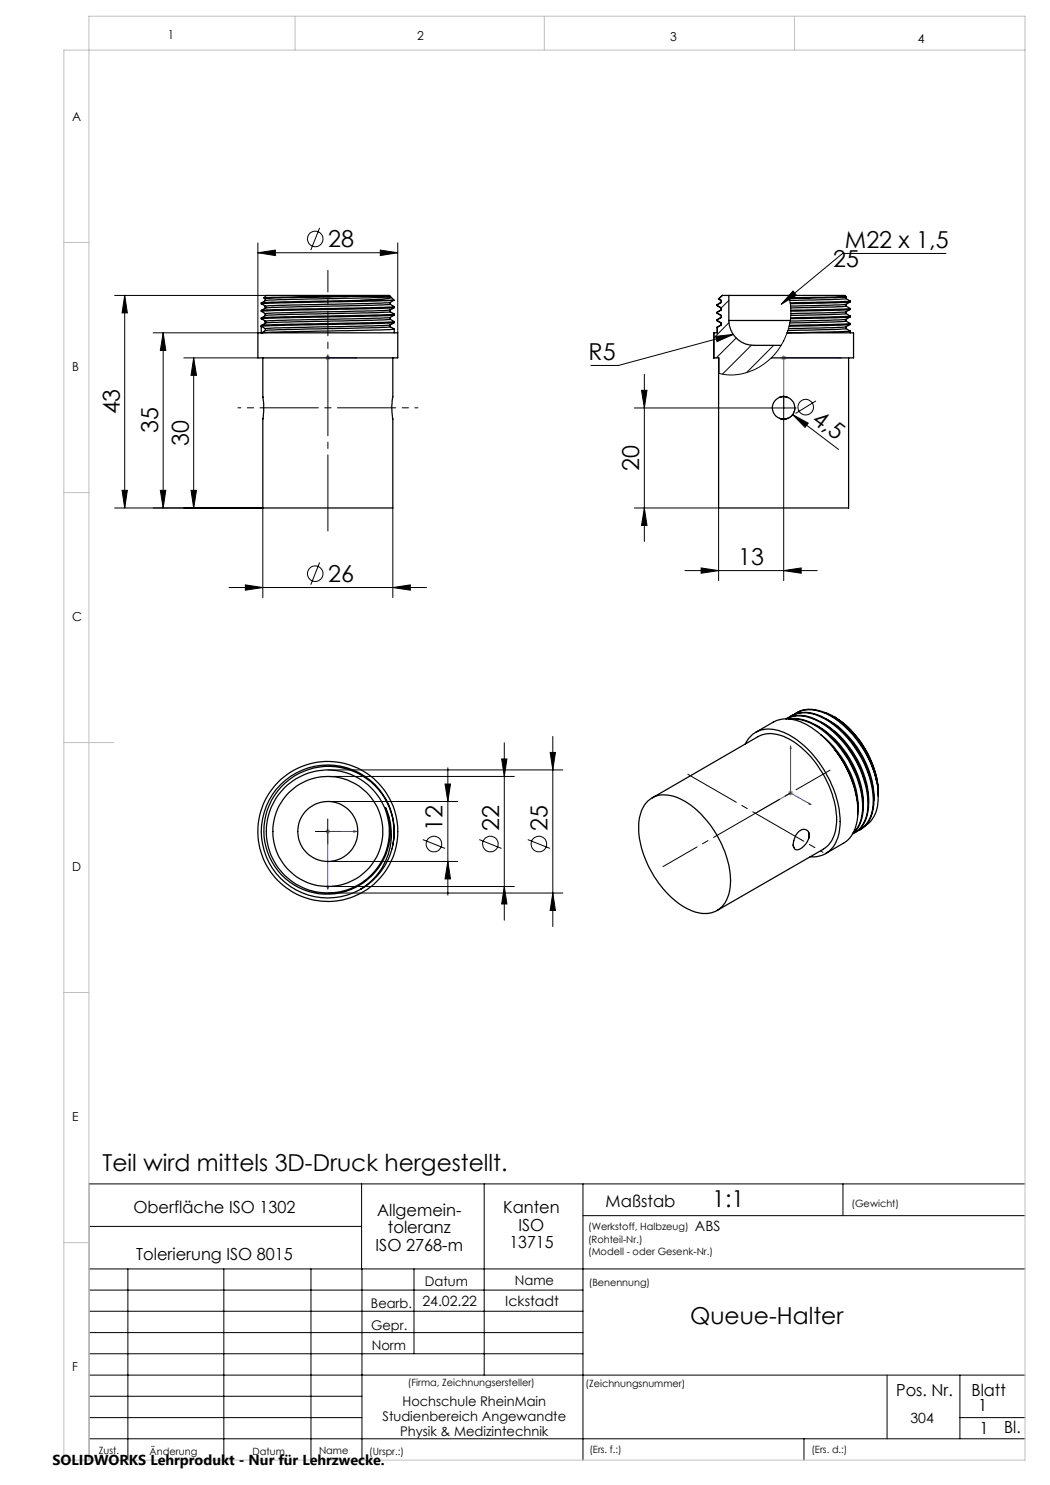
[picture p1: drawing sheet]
<svg xmlns="http://www.w3.org/2000/svg" width="210mm" height="297mm" viewBox="0 0 210 297" stroke-linecap="round" stroke-linejoin="round" font-family="sans-serif">
<g fill="none" stroke="#000" stroke-width=".2">
<path d="M22.9 59.1h30.4M24.9 59.1l.6 3.5h-1.1zM24.9 59.1v42.5M51.6 50.5l3.5-.5v1.1zM51.6 48.6v18h-21M51.6 50.5h28M63.9 45.6l-1.7 4.4M76.1 50l3.5 .5-3.5 .6zM79.6 48.6v18M158.6 58.2l.7 .9-3.1 1.8zM189.2 50.7h-20.7l-12.3 10.2M32.6 66.6v35"/>
<path d="M32.6 66.6l.6 3.5h-1.1zM36.8 71.6h14.8M38.7 71.6v30M38.7 71.6l.6 3.5h-1.1zM128.3 78.1h1.1l-.5 3.5zM128.9 74.9v33.4M143.1 67.3l3.5-.4-3.2 1.4zM146.6 66.9l-22.9 6.2h-5.5M156.7 79.1v37M24.4 98.1h1.1l-.6 3.5zM32.1 98.1h1.1l-.6 3.5zM38.2 98.1h1.1l-.6 3.5z"/>
<path d="M126.9 81.6h32.3M158.5 82.9l9.2 7M158.5 82.9l3.1 1.7-.6 .9zM159 81.4a2.23 2.23 0 0 1-3.1 2.3M163.2 80.2l-4.1 2.5M22.9 101.6h29.7v17.9M45.8 117.5h39.5M49.1 117l3.5 .5-3.5 .5zM63.9 112.5l-1.7 4.4M78.6 117.5l3.5-.5v1zM78.6 101.6v17.9M126.9 101.6h16.8v14.5"/>
<path d="M128.9 101.6l.5 3.5h-1.1zM137 114.1h26.4M140.2 113.6l3.5 .5-3.5 .5zM156.7 114.1l3.5-.5v1zM65.5 155.3h37.4M65.5 154h47.1M89 156.8h1.1l-.5 3.5zM89.6 153.6v25.4M100.3 151.8h1.1l-.5 3.5zM100.9 148.6v35.4M110 150.5h1.1l-.5 3.5zM110.6 147.3v38"/>
<path d="M63.1 166.3h5M65.5 177.3h37.4M65.5 160.3h26M65.5 172.3h26M65.5 178.6h47.1M65.5 163.8v5M84.6 167.9l4.4 1.8M89.6 172.3l.5 3.5h-1.1zM95.8 167.9l4.5 1.8M100.9 177.3l.5 3.5h-1.1zM105.6 167.9l4.4 1.8M110.6 178.6l.5 3.5h-1.1z"/>
<path d="M72.3 236.8v17M96.8 236.8v38.2M116.6 236.8v55.2M168.6 236.8v6.3M205 236.8h-187.2v55.2M17.8 253.8h187.2M17.8 258h98.8M17.8 245.3h54.5M25.6 253.8v38.2M44.8 253.8v38.2M62.2 253.8v38.2M72.4 253.8v38.2"/>
<path d="M82.8 253.8v17M116.6 243.1h88.4M17.8 270.8h98.8M17.8 266.5h98.8M17.8 262.3h98.8M17.8 279.3h54.6M17.8 275h187.2M177.4 275v12.8M192 275v12.8M17.8 287.8h187.2M17.8 283.5h54.6M160.8 287.8v4.2"/>
<path d="M192 283.5h13"/>
<circle cx="63" cy="47.8" r="1.55"/>
<circle cx="161.1" cy="81.4" r="1.56"/>
<circle cx="63" cy="114.7" r="1.56"/>
<circle cx="86.8" cy="168.8" r="1.55"/>
<circle cx="98.1" cy="168.8" r="1.56"/>
<circle cx="107.8" cy="168.8" r="1.56"/>
</g>
<g fill="none" stroke="#00f" stroke-width=".2">
<path d="M65.4 71.6h.3zM65.5 71.6h.1M65.5 71.6h5.8M71.3 71.6h-.6h.6M156.6 71.6h.3zM156.7 71.6h.1M156.7 71.6h11.5M168.2 71.6h-.5h.5M158.1 149.2l.1 .5-.2-.1zM158.1 149.2v9.4l4.1 2.3M65.4 177.2h.3l-.2 .6zM70.7 166.2l.6 .1-.6 .1z"/>
<path d="M71.3 166.3h-5.8v11.5M161.8 160.6l.4 .3-.4-.1z"/>
</g>
<g fill="none" stroke="#808080" stroke-width=".2">
<path d="M65.1 71.6h1M65.2 71.2l.7 .7M65.5 71.1v1M65.9 71.2l-.7 .7M156.2 71.6h1M156.4 71.2l.7 .7M156.7 71.1v1M157.1 71.2l-.7 .7M157.6 158.6h1M157.8 158.3l.7 .7M158.1 158.1v1M158.5 158.3l-.7 .7"/>
<path d="M65.1 166.3h1M65.2 165.9l.7 .7M65.5 165.8v1M65.9 165.9l-.7 .7"/>
</g>
<path d="M65.6 54.1v12.5" fill="none" stroke="#000" stroke-width=".2" stroke-dasharray="15.2 1.3 1.3 1.3" stroke-dashoffset="10.9"/>
<path d="M65.6 106.6v-35" fill="none" stroke="#000" stroke-width=".2" stroke-dasharray="15.2 1.3 1.3 1.3" stroke-dashoffset="-.4"/>
<path d="M65.6 66.6v5M47.6 81.6h5M83.6 81.6h-5M164.6 170.5l-4.3-2.5" fill="none" stroke="#000" stroke-width=".2" stroke-dasharray="15.2 1.3 1.3 1.3" stroke-dashoffset="14.6"/>
<path d="M78.6 81.6h-26" fill="none" stroke="#000" stroke-width=".2" stroke-dasharray="15.2 1.3 1.3 1.3" stroke-dashoffset="4.2"/>
<path d="M59 3.2v6.8M108.9 3.2v6.8M158.9 3.2v6.8M205 10h-192.2v282h192.2v-288.8h-187.2v288.8M12.8 48.5h5M12.8 98.5h5M12.8 148.5h10M12.8 198.5h5M12.8 248.5h5" fill="none" stroke="#c0c0c0" stroke-width=".2"/>
<path d="M156.7 71.6v10M158.1 158.6l-7 4.1" fill="none" stroke="#808080" stroke-width=".25"/>
<path d="M132.6 173.3l33.4-19.3" fill="none" stroke="#000" stroke-width=".2" stroke-dasharray="15.2 1.3 1.3 1.3" stroke-dashoffset="7.4"/>
<path d="M160.3 168l-22.7-13.1" fill="none" stroke="#000" stroke-width=".2" stroke-dasharray="15.2 1.3 1.3 1.3" stroke-dashoffset="4.1"/>
<g fill="#00f">
<path d="M70.7 71.6h.6zM65.4 71.6h.3z"/>
<path d="M156.6 71.6h.3zM167.7 71.6h.5zM70.7 166.2v.2l.6-.1zM65.4 177.2l.1 .6 .2-.6z"/>
<path d="M161.8 160.6l.4 .3-.4-.1zM158.1 149.2l.1 .5-.2-.1z"/>
</g>
<g fill="#000">
<path d="M158.5 82.9l3.1 1.7-.6 .9z"/>
<path d="M24.9 59.1l.6 3.5h-1.1zM24.4 98.1h1.1l-.6 3.5zM128.3 78.1h1.1l-.5 3.5zM128.9 101.6l.5 3.5h-1.1zM100.3 151.8h1.1l-.5 3.5zM100.9 177.3l.5 3.5h-1.1zM89 156.8h1.1l-.5 3.5zM89.6 172.3l.5 3.5h-1.1zM110 150.5h1.1l-.5 3.5zM110.6 178.6l.5 3.5h-1.1z"/>
<path d="M158.6 58.2l.7 .9-3.1 1.8zM143.1 67.3l3.5-.4-3.2 1.4z"/>
<path d="M38.2 98.1h1.1l-.6 3.5zM38.7 71.6l.6 3.5h-1.1zM32.1 98.1h1.1l-.6 3.5zM32.6 66.6l.6 3.5h-1.1z"/>
<path d="M49.1 117l3.5 .5-3.5 .5zM78.6 117.5l3.5-.5v1zM51.6 50.5l3.5-.5v1.1zM76.1 50l3.5 .5-3.5 .6z"/>
<path d="M156.7 114.1l3.5-.5v1zM140.2 113.6l3.5 .5-3.5 .5z"/>
</g>
<g fill="none" stroke="#000" stroke-width=".25">
<path d="M52.8 59.6l.4 .2M70.3 59.3l-16.7 .4h-.5v.4M70.3 59.3l-17.5 .3 .5-.5h24.6l.1 .2M70.3 59.3h7.7M78 59.4l-24.4 .6a1.52 1.52 0 0 0-1.2 .6M78 59.4l.2 .1M78 59.3v.1M143.7 59.8l.6 .3M143.8 59.8l.5 .3M144.4 59.1h.1M144.4 59.1l-.6 .7M144.5 59.1l-.7 .7"/>
<path d="M144.5 59.1h1.3M145.8 59.1h22.2a1.36 1.36 0 0 1 1.3 .2M145.8 59.1v5M169.2 59.7l.8 .5-12 .4M169.2 59.4v.3M169.2 59.7l-11.3 .4M169.3 59.3l-11.5 .2M169.3 59.3l-2.2 .2-9.3 .2M51.6 66.6h28v5h-28zM52.2 66.6h.1M52.6 71.6v7.7a14.8 14.8 0 0 1 0 4.6v17.7h26v-17.7a12.3 12.3 0 0 1 0-4.6v-7.7M53.1 65.7v.4"/>
<path d="M72.2 60.1h6.2M72.2 60.1l-17.7 .3-2.3 .2v.2M78 63.8l.8 .5-26.5 .7-.1 1.6M78 62.4l.8 .4M78 60.9l.8 .4-23.5 .6-3 .2-.1 .2M78 63.8l-3.6 .3-20.8 .5a1.61 1.61 0 0 0-1.2 .4M78 62.4l-24.4 .6a1.52 1.52 0 0 0-1.2 .6M78 60.9l-3.6 .2-17.7 .3a11.2 11.2 0 0 0-4 .4l-.3 .3M78 65.4l-24.4 .6a1.52 1.52 0 0 0-1.2 .6M78 65.4l.8 .4M78 62l-3.6 .2-19.2 .4-2.1 .1v.4M78 60.5l-24 .6-.9 .1v.4"/>
<path d="M78 63.5l-24 .6-.9 .1v.4M78 63.5v.3M78 62v.4M78 60.5v.4M78 65v.4M78 65l-3.6 .2-21.3 .5M78.4 60.1l-22.2 .5-4 .2 1 .5M78.8 60l-.8 .5M78.8 60l-.4 .1M78.8 60l-.5-.5a2.87 2.87 0 0 1-1.8 .3l-4.3 .3M78.8 63l-.8 .5M78.8 61.5l-.8 .5"/>
<path d="M78.8 61.5l-26.6 .8 1 .5M78.8 62.8v.2l-1.5 .1-21.1 .5-4 .2 1 .5M78.8 64.5l-.8 .5M78.8 64.5l-26.6 .8 .9 .4M78.8 65.8l-26.6 .8M78.8 62.8l-5.8 .3-18.5 .3-2.3 .2v.2M78.8 61.3v.2M78.8 64.3v.2M78.8 65.8v.8M143.4 64.2l.9 .4M143.4 62.6l.9 .5M143.4 61.1l.9 .5"/>
<path d="M143.4 61.1h.1M143.4 65.4l.1 1.2h-.8v5h1.1v3M143.4 60.9v.2M143.4 64v.1M143.4 65.4h.1M143.4 64h.1M143.4 62.4h.1M143.5 64.1l-.1 .1M143.5 64.1l.8 .5M143.5 61.1l.8 .5M143.5 62.4l-.1 .2M143.7 71.6v30h26v-30"/>
<path d="M144.3 65l-.9 .4M144.3 63.5l-.9 .5M144.3 62l-.9 .4M144.3 64.6v.4M144.3 63.1v.4M144.3 60.1v.4M144.3 61.6v.4M144.3 60.1h.1M144.3 63.1h.1M144.3 65h.1M144.3 62h.1M144.3 60.5l-.8 .4"/>
<path d="M144.3 65l-.8 .4M144.3 63.5l-.8 .5M144.3 62l-.8 .4M144.3 61.6h.1M144.3 64.6h.1M144.3 63.5h.1M145.8 64.1a5 5 0 0 0 5 5h5.4M145.8 64.1h12.2M155.9 79.5l.6-.2 1 .2M155.9 79.5a2.23 2.23 0 0 0-1.4 2.1 2.23 2.23 0 0 0 1.4 2.1M157.5 79.5a2.25 2.25 0 0 1 1.5 2.1 2.25 2.25 0 0 1-1.5 2.1M169.2 65.7l.8 .5-12.6 .4h13.3v5h-16.4"/>
<path d="M169.2 64.2l.8 .5-12.1 .3M169.2 62.7l.8 .5-11.9 .4M169.2 61.2l.8 .5-11.8 .4M169.2 65.4v.3M169.2 63.8v.4M169.2 60.9v.3M169.2 62.4v.3M169.2 65.7l-2.1 .2-9.5 .2M169.2 64.2l-11.2 .4M169.2 62.7l-11 .4M169.2 61.2l-11 .4M170 64.9l-.8 .5-.9 .1-10.6 .2"/>
<path d="M170 60.4l-.4 .2a6.8 6.8 0 0 1-3.2 .4l-8.2 .2M170 63.4l-.4 .2a6.8 6.8 0 0 1-3.2 .4l-8.4 .2M170 61.9l-.8 .5h-.5l-10.5 .3M170 64.7v.2l-.5 .1-11.7 .3M170 60.2v.2l-1 .1-10.9 .2M170 63.2v.2l-1 .1-10.9 .2M170 61.7v.2l-.5 .1-11.3 .2M170 66.2v.4M155.9 83.7l.7 .2 .9-.2M155.9 83.7l.6 .1 1-.1M56.2 157.4a13.1 13.1 0 0 1 19.9 1 13.1 13.1 0 0 1-3.9 19.4 12.9 12.9 0 0 0 4.9-16.3 12.7 12.7 0 0 1-13.7 17.2 12.7 12.7 0 0 1-7.9-20.5zM130.4 159.6l21.2-12.3a6.2 6.2 0 0 1 6.2 .5 20 20 0 0 1 9.5 16.7 6.2 6.2 0 0 1-2.7 5.4l-21.2 12.2"/>
<path d="M149 148.8a5.3 5.3 0 0 1 7.1-2.5 19 19 0 0 1 10 10 16.4 16.4 0 0 1 1.4 11.3 5.2 5.2 0 0 1-5.5 3.7M151.1 146.5l3.6-2.1a7 7 0 0 1 7.1 .8 21.7 21.7 0 0 1 9.8 17.7 6.6 6.6 0 0 1-2.9 5.8l-3.6 2M157.2 143.8a6.9 6.9 0 0 1 6.7 .6 20.9 20.9 0 0 1 9.7 16.1 6.3 6.3 0 0 1-3.1 6.3M157.2 143.8a6.6 6.6 0 0 1 6.8 .5 20.5 20.5 0 0 1 9.7 17.2 5.9 5.9 0 0 1-2.7 5M157.7 143.8a9.4 9.4 0 0 1 7.2 2.4 21.2 21.2 0 0 1 7.7 14.9 6.6 6.6 0 0 1-2.1 5.7M157.8 143.5a6 6 0 0 1 6.2-.2 20.4 20.4 0 0 1 10.4 14.4 8.4 8.4 0 0 1-1.8 7.8l-1 .7M157.9 143.8a10.8 10.8 0 0 1 8.6 4.1 21.2 21.2 0 0 1 6 13.2 7.2 7.2 0 0 1-1.9 5.6M158.2 143.2a6.6 6.6 0 0 1 6.9 .5 20.5 20.5 0 0 1 9.7 16.1 6.4 6.4 0 0 1-2.8 6.1M158.8 142.9a6.2 6.2 0 0 1 6.3-.2 20.7 20.7 0 0 1 10.2 13.6M159.2 142.6a6.1 6.1 0 0 1 6 0 15.7 15.7 0 0 1 5.7 4.6M163.2 145a19.1 19.1 0 0 1 9.4 16.4M164.1 146.9a19.6 19.6 0 0 1 7.5 14.1v1"/>
<path d="M164.2 144.4a19.1 19.1 0 0 1 9.5 16.4M164.9 142.5l2.1 1 2.4 1.8 .8 .8M165.3 143.8a19 19 0 0 1 9.3 13.3l.2 3.1M166.3 143.2l.5 .2a13.8 13.8 0 0 1 3.4 2.7M166.8 143.4a18.9 18.9 0 0 1 8.8 15.3M166.9 149.9a20.7 20.7 0 0 1 4.7 11.8l-.1 1.3M170.2 146.1a19.3 19.3 0 0 1 5.4 12.7M170.9 147.2a21.6 21.6 0 0 1 4.4 9.1M170.9 147.2a19.3 19.3 0 0 1 4.7 12.1M175.3 156.3a10.7 10.7 0 0 1-.5 7 4.4 4.4 0 0 1-1.8 1.9M72.4 177.7l-.2 .1M78.5 169.3a13.3 13.3 0 0 0-13.2-16.3 13.3 13.3 0 0 0-12.6 16.9 13.3 13.3 0 0 0 19.5 7.9"/>
<path d="M129.5 160.2a5.4 5.4 0 0 1 6-.7 18.7 18.7 0 0 1 9.2 10.3 13.4 13.4 0 0 1 .7 10 5 5 0 0 1-6.8 2.4 18.2 18.2 0 0 1-9.3-9.9 14 14 0 0 1-1-10.2l.7-1.2zM158.6 168.9l.1 .6M161.7 166.5a1.23 1.23 0 0 0-2.1 0 3.5 3.5 0 0 0-.9 3M161.7 167.8a3.2 3.2 0 0 1-2.5 2.2l-.5-.5M161.7 166.5l.2 .4-.2 .9M161.7 166.5l.1 .4-.1 .9"/>
<circle cx="65.5" cy="166.3" r="14"/>
<circle cx="65.6" cy="166.3" r="6"/>
<circle cx="65.6" cy="166.3" r="12.3"/>
<circle cx="65.6" cy="166.3" r="11"/>
</g>
<path d="M157.7 59.1l.3 1.2 .2 1.4-.1 2-.4 2a12.4 12.4 0 0 1-12.4 9.3l-1.5-.4M145.8 60.1l-1.5 1.5M145.8 64.5l-3 3.1M147.2 67.6l-3.9 4M150.3 69l-5.8 5.8M154.7 69.1l-5.4 5.4" fill="none" stroke="#000" stroke-width=".2"/>
<g font-size="4.7">
<text x="65.6" y="49.5">28</text>
<text x="166.6" y="53.5">25</text>
<text x="169" y="49.6">M22 x 1,5</text>
<text x="117.7" y="72">R5</text>
<text x="24" y="82.9" transform="rotate(-90 24 82.9)">43</text>
<text x="31.6" y="86.6" transform="rotate(-90 31.6 86.6)">35</text>
<text x="37.8" y="89.1" transform="rotate(-90 37.8 89.1)">30</text>
<text x="162.2" y="84.3" transform="rotate(37 162.2 84.3)">4,5</text>
<text x="127.9" y="94.1" transform="rotate(-90 127.9 94.1)">20</text>
<text x="147.7" y="113.1">13</text>
<text x="65.6" y="116.4">26</text>
<text x="88.5" y="166.2" transform="rotate(-90 88.5 166.2)">12</text>
<text x="99.8" y="166.2" transform="rotate(-90 99.8 166.2)">22</text>
<text x="109.5" y="166.2" transform="rotate(-90 109.5 166.2)">25</text>
<text x="20.5" y="234.1">Teil wird mittels 3D-Druck hergestellt.</text>
<text x="142.5" y="241.5">1:1</text>
<text x="138" y="264.7">Queue-Halter</text>
</g>
<g font-size="3.3">
<text x="26.7" y="242.7">Oberfläche ISO 1302</text>
<text x="75.4" y="243.2">Allgemein-</text>
<text x="100.6" y="242.7">Kanten</text>
<text x="121.1" y="241.4">Maßstab</text>
<text x="27.2" y="251.9">Tolerierung ISO 8015</text>
<text x="75.1" y="250.2">ISO 2768-m</text>
<text x="77.6" y="246.7">toleranz</text>
<text x="101.9" y="249.7">13715</text>
<text x="103.7" y="246.2">ISO</text>
<text x="179.2" y="279.2">Pos. Nr.</text>
<text x="194.3" y="279.2">Blatt</text>
<text x="195.7" y="282.1">1</text>
<text x="195.9" y="286.9">1</text>
<text x="200.8" y="286.7">Bl.</text>
</g>
<text font-size="2.9" x="10.5" y="292.9">SOLIDWORKS Lehrprodukt - Nur für Lehrzwecke.</text>
<g font-size="2.8">
<text x="139" y="246.3">ABS</text>
<text x="84.5" y="261.1">24.02.22</text>
<text x="101.1" y="261.1">Ickstadt</text>
<text x="182.1" y="284.6">304</text>
</g>
<g font-size="2.7">
<text x="85" y="257.2">Datum</text>
<text x="103" y="257.1">Name</text>
<text x="74.2" y="261.6">Bearb.</text>
<text x="74.2" y="265.9">Gepr.</text>
<text x="74.3" y="270.1">Norm</text>
<text x="80.5" y="281.1">Hochschule RheinMain</text>
<text x="76.5" y="284.1">Studienbereich Angewandte</text>
<text x="80" y="287.1">Physik &amp; Medizintechnik</text>
</g>
<g font-size="2.5">
<text x="33.6" y="7.8">1</text>
<text x="83.4" y="8.1">2</text>
<text x="134" y="8.2">3</text>
<text x="183.6" y="8.5">4</text>
<text x="14.5" y="24.2">A</text>
<text x="14.5" y="74.2">B</text>
<text x="14.5" y="124.2">C</text>
<text x="14.5" y="174.2">D</text>
<text x="14.5" y="224.2">E</text>
<text x="14.5" y="274.2">F</text>
</g>
<g font-size="2">
<text x="170.3" y="241.4">(Gewicht)</text>
<text x="117.6" y="246.1">(Werkstoff, Halbzeug)</text>
<text x="117.6" y="248.6">(Rohteil-Nr.)</text>
<text x="117.6" y="251.1">(Modell - oder Gesenk-Nr.)</text>
<text x="117.8" y="257.2">(Benennung)</text>
<text x="81.6" y="277.3">(Firma, Zeichnungsersteller)</text>
<text x="117.1" y="277.4">(Zeichnungsnummer)</text>
<text x="19.8" y="290.7">Zust.</text>
<text x="29.9" y="290.9">Änderung</text>
<text x="50.5" y="290.9">Datum</text>
<text x="63.8" y="290.8">Name</text>
<text x="73.9" y="291.1">(Urspr.:)</text>
<text x="117.9" y="290.7">(Ers. f.:)</text>
<text x="162.3" y="290.6">(Ers. d.:)</text>
</g>
</svg>
